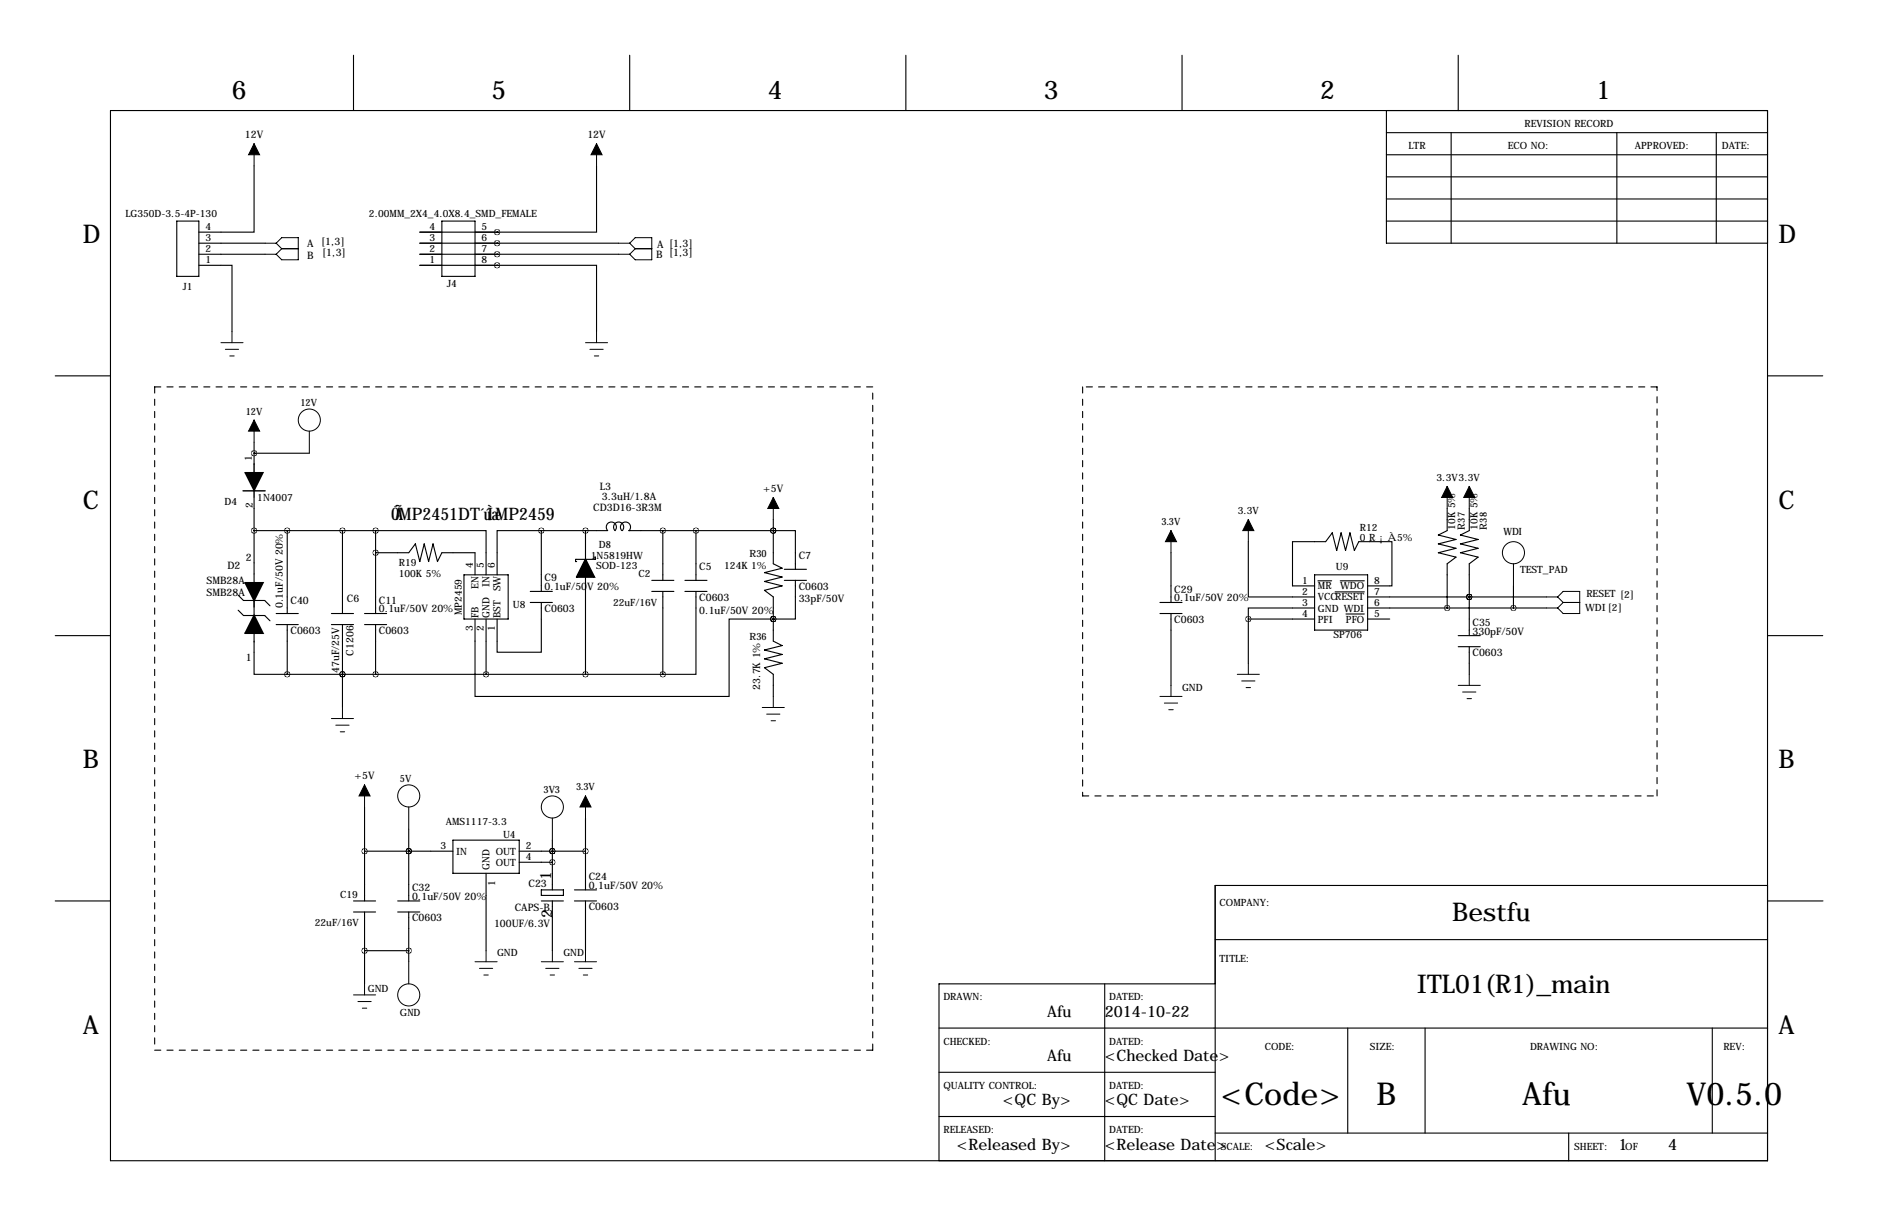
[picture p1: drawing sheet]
<svg xmlns="http://www.w3.org/2000/svg" width="432mm" height="279mm" viewBox="0 0 432 279" stroke-linecap="round" stroke-linejoin="round" font-family="sans-serif">
<g fill="none" stroke="#000" stroke-width=".25">
<path d="M81.3 12.7v12.7M144.8 12.7v12.7M208.3 12.7v12.7M271.8 12.7v12.7M335.3 12.7v12.7M25.4 25.4h381v241.3h-381zM58.4 38.1v15.2h-12.7M137.2 38.1v15.2h-22.9M318.8 30.5h87.6M318.8 35.6h87.6M318.8 25.4v30.5h87.6M333.7 30.5v25.4"/>
<path d="M371.8 30.5v25.4M394.6 30.5v25.4M40.6 50.8h5.1v12.7h-5.1zM45.7 55.9h15.3M45.7 58.4h15.3M96.5 55.9h45.7M96.5 58.4h45.7M96.5 53.3h17.8M101.6 50.8h7.6v12.7h-7.6zM114.3 53.3h.1M114.3 55.9h.1M114.3 58.4h.1"/>
<path d="M318.8 45.7h87.6M318.8 50.8h87.6M318.8 40.6h87.6M45.7 61h7.6v15.2M96.5 61h17.8M114.3 61h22.9v15.2M114.3 61h.1M12.7 86.4h12.7M406.4 86.4h12.7M58.4 104.1h.1M58.4 101.6v5.1M58.4 114.3v19.6"/>
<path d="M58.4 104.1h12.7M177.8 119.4v10.1l2 1.1-4 1 4 1-4 1 4 1-4 1 2 1.6v10.1l2 1-4 1.1 4 1-4 1 4 1-4 1 2 1.5v5.1M332.7 116.8v5.1l-2 1 4.1 1.1-4.1 1 4.1 1-4.1 1 4.1 1-2.1 1.5v10.2M337.8 116.8v5.1l-2 1 4.1 1.1-4.1 1 4.1 1-4.1 1 4.1 1-2.1 1.5v16.5M54.8 136.8l1.2 1.2h4.9l1.2 1.2M58.4 137.2v4.2M58.4 121.9h28M66 121.9v19.1M78.7 121.9v19.1M86.4 121.9h25.4v10.2M86.4 127h7.6l1.5-2 1 4 1-4 1.1 4 1-4 1 4 1-2h7.6v5.1M86.4 121.9v19.1"/>
<path d="M106.7 132.1h10.1v10.1h-10.1zM121.9 135.9h5.1M121.9 138.4h5.1M124.5 121.9h-10.2v10.2M124.5 138.4v11.5h-10.2v-7.7M124.5 121.9v14M124.5 121.9h15.2M134.6 121.9v7.6M134.6 132.1v22.8M136.7 128h.2v.5h-4.6v.5h.3M139.7 121.9a1.17 1.17 0 0 1 0-1.6 1.17 1.17 0 0 1 1.7 0 1.17 1.17 0 0 1 0 1.6 1.17 1.17 0 0 1 0-1.6 1.17 1.17 0 0 1 1.7 0 1.17 1.17 0 0 1 0 1.6M143 121.9a1.17 1.17 0 0 1 0-1.6 1.17 1.17 0 0 1 1.6 0 1.17 1.17 0 0 1 .1 1.6"/>
<path d="M144.5 121.9h33.3M149.9 133.3h5M149.9 135.9h5M152.4 121.9v11.4M152.4 135.9v19M157.5 133.3h5.1M157.5 135.9h5.1M160 135.9v19h-7.6M160 121.9v11.4M177.8 121.9h.1M177.8 121.9h5.1v8.9M180.3 130.8h5.1"/>
<path d="M180.3 133.3h5.1M182.9 133.3v8.9h-5.1M266.7 138.4h5.1M269.2 127v11.4M287 124.5v12.7h15.3M302.3 134.6h-5.1v-10.1h7.6l1.5-2.1 1 4.1 1.1-4.1 1 4.1 1-4.1 1 4.1 1-2h7.6v10.1h-5.5M302.3 139.7h-15.3v2.5M302.3 132.1h12.2v12.7h-12.2zM303 133.5h3.2M307 136h6.7M308.2 133.5h5.5M314.5 137.2h41.1"/>
<path d="M314.5 139.7h41.1M337.8 137.2h.1M348 134.6v5.1M12.7 146h12.7M54.8 140.2l1.2 1.2h4.9l1.2 1.2M58.4 145.5v9.4h7.6M63.5 141h5.1M63.5 143.5h5.1M66 143.5v11.4M66 154.9h86.4M76.2 141h5.1M76.2 143.5h5.1"/>
<path d="M78.7 154.9h.1M78.7 143.5v19.1M83.8 141h5.1M83.8 143.5h5.1M86.4 143.5v11.4M109.2 142.2v17.8h58.4v-17.8h10.2M111.8 142.2v12.7M177.8 142.2h.1M266.7 141h5.1M269.2 141v16.5M287 142.2h15.3M287 142.2v10.2"/>
<path d="M309.5 141.1h4.2M314.5 142.2h5M335.3 146h5.1M335.3 148.6h5.1M337.8 148.6v6.3M406.4 146h12.7M83.8 185.4v21.6M83.8 195.6h20.3M94 195.6h.1M94 190.5v16.5M104.1 193h15.3v7.7h-15.3zM119.4 195.6h15.2"/>
<path d="M119.4 198.1h7.6M127 195.6h.1M127 193v11.5M134.6 188v16.5M12.7 207h12.7M81.3 207h5.1M81.3 209.5h5.1M83.8 209.5v16.6M83.8 218.4h10.2M91.4 207h5.1M91.4 209.5h5.1M94 209.5v11.5"/>
<path d="M111.8 200.7v17.7M124.5 207h5M124.5 204.5h5v1.2h-5zM127 207v11.4M132.1 207h5.1M132.1 204.5h5.1M134.6 207v11.4M279.4 215.9h127M406.4 203.5h-127v63.2M406.5 207h12.7M215.9 236.2h190.5M254 226.1v40.6"/>
<path d="M279.4 226.1h-63.5v40.6M309.9 236.2v24.1M327.7 236.2v24.1M393.7 236.2v24.1M215.9 246.4h63.5M215.9 256.5h63.5M279.4 260.3h127M360.7 260.3v6.4"/>
</g>
<path d="M35.6 88.9v152.4M200.7 88.9h-165.1M248.9 88.9v94M381 88.9h-132.1M248.9 182.9h132.1M381 182.9v-94M35.6 241.3h165.1M200.7 241.3v-152.4" fill="none" stroke="#000" stroke-width=".25" stroke-dasharray="1.4 1.4"/>
<g fill="none" stroke="#000" stroke-width=".23">
<path d="M58.4 33v5.1M137.2 33v5.1M61 55.9h2.5M61 58.4h2.5M63.5 55.9l1.3 1.3M63.5 55.9l1.3-1.3h3.8v5.1h-3.8l-1.3-1.3M64.8 57.2h3.8M64.8 57.2l-1.3 1.2M142.2 55.9h2.6M142.2 58.4h2.6M144.8 55.9l1.2-1.3h3.9v5.1h-3.9l-1.2-1.3M144.8 55.9l1.2 1.3"/>
<path d="M146 57.2h3.9M146 57.2l-1.2 1.2M50.8 78.7h5.1M53.3 76.2v2.5M134.6 78.7h5.1M137.2 76.2v2.5M51.8 80.3h3.1M52.8 81.8h1M58.4 96.5v5.1M71.1 99.1v5M135.6 80.3h3.1M136.7 81.8h1"/>
<path d="M177.8 114.3v5.1M287 119.4v5.1M332.7 111.8v5M337.8 111.8v5M269.2 121.9v5.1M348 129.5v5.1M355.6 137.2h2.5M355.6 139.7h2.5M358.1 137.2l1.3 1.2M358.1 137.2l1.3-1.3h3.8v5.1h-3.8l-1.3-1.3M359.4 138.4h3.8M359.4 138.4l-1.3 1.3"/>
<path d="M269.2 157.5v2.5M284.5 154.9h5.1M285.5 156.5h3M286.5 158h1M287 152.4v2.5M335.3 157.5h5.1M336.3 159h3M337.8 154.9v2.6M76.2 165.1h5.1M77.2 166.6h3.1M78.2 168.1h1M78.7 162.6v2.5"/>
<path d="M175.3 162.6h5M176.3 164.1h3M177.3 165.6h1M177.8 160v2.6M266.7 160h5.1M267.7 161.5h3.1M268.7 163.1h1M337.3 160.5h1M83.8 180.3v5.1M94 185.4v5.1M127 188v5M134.6 182.9v5.1"/>
<path d="M111.8 218.4v2.6M127 218.4v2.6M134.6 218.4v2.6M81.3 228.6h5.1M82.3 230.1h3M83.3 231.6h1M83.8 226.1v2.5M94 221v5.1M109.2 221h5.1M110.2 222.5h3.1M111.3 224h1M124.5 221h5"/>
<path d="M125.5 222.5h3M126.5 224h1M132.1 221h5.1M133.1 222.5h3M134.1 224h1"/>
<circle cx="71.1" cy="96.5" r="2.54"/>
<circle cx="348" cy="127" r="2.54"/>
<circle cx="94" cy="182.9" r="2.54"/>
<circle cx="127" cy="185.4" r="2.54"/>
<circle cx="94" cy="228.6" r="2.54"/>
</g>
<path d="M56.4 133.9h4.1l-2.1 4.1zM134.6 128.5l2.1 4.1h-4.1zM58.4 141.4l2.1 4.1h-4.1z" fill="#000" stroke="#000" stroke-width=".38"/>
<path d="M56.4 108.6h4.1l-2.1 4.1z" fill="#000" stroke="#000" stroke-width=".33"/>
<path d="M55.9 112.8h5.1M58.4 106.6v2M58.4 112.7v1.5" fill="none" stroke="#000" stroke-width=".33"/>
<path d="M58.4 33l1.3 2.6h-2.6zM137.2 33l1.2 2.6h-2.5zM58.4 96.5l1.3 2.6h-2.6zM177.8 114.3l1.3 2.5h-2.6zM287 119.4l1.3 2.5h-2.5zM332.7 111.8l1.3 2.5h-2.5zM337.8 111.8l1.3 2.5h-2.6zM269.2 121.9l1.3 2.6h-2.5zM83.8 180.3l1.3 2.6h-2.6zM134.6 182.9l1.3 2.5h-2.6z" fill="#000" stroke="#000" stroke-width=".23"/>
<path d="M134.6 195.6a.05 .05 0 0 0 .1 0 .05 .05 0 0 0-.1 0zM93.9 195.6a.05 .05 0 0 0 .1 0 .05 .05 0 0 0-.1 0zM83.8 218.4a.05 .05 0 0 0 .1 0 .05 .05 0 0 0-.1 0zM83.8 195.6a.05 .05 0 0 0 .1 0 .05 .05 0 0 0-.1 0zM93.9 195.6a.05 .05 0 0 0 .1 0 .05 .05 0 0 0-.1 0zM93.9 218.4a.05 .05 0 0 0 .1 0 .05 .05 0 0 0-.1 0zM124.4 121.9a.05 .05 0 0 0 .1 0 .05 .05 0 0 0-.1 0zM111.7 154.9a.05 .05 0 0 0 .1 0 .05 .05 0 0 0-.1 0zM134.6 121.9a.05 .05 0 0 0 .1 0 .05 .05 0 0 0-.1 0zM134.6 154.9a.05 .05 0 0 0 .1 0 .05 .05 0 0 0-.1 0zM86.3 121.9a.05 .05 0 0 0 .1 0 .05 .05 0 0 0-.1 0zM160 121.9a.05 .05 0 0 0 .1 0 .05 .05 0 0 0-.1 0zM86.3 127a.05 .05 0 0 0 .1 0 .05 .05 0 0 0-.1 0zM86.3 154.9a.05 .05 0 0 0 .1 0 .05 .05 0 0 0-.1 0zM78.7 121.9a.05 .05 0 0 0 .1 0 .05 .05 0 0 0-.1 0zM78.7 154.9a.05 .05 0 0 0 .1 0 .05 .05 0 0 0-.1 0zM78.7 154.9a.05 .05 0 0 0 .1 0 .05 .05 0 0 0-.1 0zM58.4 121.9a.05 .05 0 0 0 .1 0 .05 .05 0 0 0-.1 0zM337.8 137.2a.05 .05 0 0 0 .1 0 .05 .05 0 0 0-.1 0zM287 142.2a.05 .05 0 0 0 .1 0 .05 .05 0 0 0-.1 0zM332.7 139.7a.05 .05 0 0 0 .1 0 .05 .05 0 0 0-.1 0zM337.8 137.2a.05 .05 0 0 0 .1 0 .05 .05 0 0 0-.1 0zM347.9 139.7a.05 .05 0 0 0 .1 0 .05 .05 0 0 0-.1 0zM66 154.9a.05 .05 0 0 0 .1 0 .05 .05 0 0 0-.1 0zM66 121.9a.05 .05 0 0 0 .1 0 .05 .05 0 0 0-.1 0zM58.4 104.1a.05 .05 0 0 0 .1 0 .05 .05 0 0 0-.1 0z" fill="#000" stroke="#000" stroke-width="1.3"/>
<g font-size="7.3">
<text x="280.7" y="254">&lt;Code&gt;</text>
<text x="316.5" y="254">B</text>
<text x="350" y="254">Afu</text>
<text x="387.8" y="254">V0.5.0</text>
</g>
<g font-size="5.9">
<text x="53.3" y="22.9">6</text>
<text x="113" y="22.9">5</text>
<text x="176.5" y="22.9">4</text>
<text x="240" y="22.9">3</text>
<text x="303.5" y="22.9">2</text>
<text x="367" y="22.9">1</text>
<text x="19" y="55.9">D</text>
<text x="408.9" y="55.9">D</text>
<text x="19" y="116.8">C</text>
<text x="408.9" y="116.8">C</text>
<text x="19" y="176.5">B</text>
<text x="408.9" y="176.5">B</text>
<text x="333.9" y="211.6">Bestfu</text>
<text x="325.7" y="228.1">ITL01(R1)_main</text>
<text x="19" y="237.5">A</text>
<text x="408.9" y="237.5">A</text>
</g>
<text font-size="4" x="89.9" y="119.4">ÓÃMP2451DT´úÌæMP2459</text>
<g font-size="3.6">
<text x="126.7" y="202.2" transform="rotate(-90 126.7 202.2)">1</text>
<text x="127" y="210.8" transform="rotate(-90 127 210.8)">2</text>
<text x="240.8" y="233.7">Afu</text>
<text x="254" y="233.7">2014-10-22</text>
<text x="240.8" y="243.8">Afu</text>
<text x="254" y="243.8">&lt;Checked Date&gt;</text>
<text x="230.6" y="254">&lt;QC By&gt;</text>
<text x="254" y="254">&lt;QC Date&gt;</text>
<text x="220" y="264.2">&lt;Released By&gt;</text>
<text x="254" y="264.2">&lt;Release Date&gt;</text>
<text x="290.8" y="264.2">&lt;Scale&gt;</text>
<text x="372.1" y="264.2">1</text>
<text x="383.5" y="264.2">4</text>
</g>
<g font-size="2.4">
<text x="56.3" y="31.8">12V</text>
<text x="135.1" y="31.8">12V</text>
<text x="70.6" y="56.6">A</text>
<text x="70.6" y="59.4">B</text>
<text x="73.8" y="56.3">[1,3]</text>
<text x="74.1" y="58.8">[1,3]</text>
<text x="150.9" y="59.2">B [1,3]</text>
<text x="151.1" y="56.9">A [1,3]</text>
<text x="137.9" y="112.5">L3</text>
<text x="175.5" y="113">+5V</text>
<text x="136.4" y="117.5">CD3D16-3R3M</text>
<text x="138.4" y="114.9">3.3uH/1.8A</text>
<text x="52.3" y="130.7">D2</text>
<text x="56.6" y="129">2</text>
<text x="160.8" y="131.1">C5</text>
<text x="183.6" y="128.5">C7</text>
<text x="47.5" y="136.9">SMB28A</text>
<text x="47.5" y="134.1">SMB28A</text>
<text x="125.2" y="133.6">C9</text>
<text x="125.2" y="135.6">0.1uF/50V 20%</text>
<text x="183.6" y="135.5">C0603</text>
<text x="270" y="136.1">C29</text>
<text x="65" y="139.7" transform="rotate(-90 65 139.7)">0.1uF/50V 20%</text>
<text x="66.8" y="138.7">C40</text>
<text x="79.8" y="138.4">C6</text>
<text x="87.1" y="138.7">C11</text>
<text x="87.1" y="140.7">0.1uF/50V 20%</text>
<text x="125.2" y="140.6">C0603</text>
<text x="160.8" y="141">0.1uF/50V 20%</text>
<text x="160.8" y="138.1">C0603</text>
<text x="183.6" y="138.4">33pF/50V</text>
<text x="270" y="138.2">0.1uF/50V 20%</text>
<text x="270" y="143.1">C0603</text>
<text x="338.6" y="143.8">C35</text>
<text x="66.8" y="145.7">C0603</text>
<text x="87.1" y="145.7">C0603</text>
<text x="338.6" y="145.8">330pF/50V</text>
<text x="56.6" y="151.9">1</text>
<text x="78" y="154.7" transform="rotate(-90 78 154.7)">47uF/25V</text>
<text x="81.3" y="150.6" transform="rotate(-90 81.3 150.6)">C1206</text>
<text x="338.6" y="150.8">C0603</text>
<text x="174.8" y="158.5" transform="rotate(-90 174.8 158.5)">23.7K 1%</text>
<text x="81.5" y="179.1">+5V</text>
<text x="121.5" y="203.8">C23</text>
<text x="135.4" y="202.2">C24</text>
<text x="94.7" y="204.7">C32</text>
<text x="94.7" y="206.8">0.1uF/50V 20%</text>
<text x="118.3" y="209.3">CAPS-B</text>
<text x="135.4" y="204.2">0.1uF/50V 20%</text>
<text x="135.4" y="209.2">C0603</text>
<text x="94.7" y="211.7">C0603</text>
<text x="113.6" y="213">100UF/6.3V</text>
</g>
<g font-size="2.3">
<text x="350.5" y="29.2">REVISION RECORD</text>
<text x="323.8" y="34.3">LTR</text>
<text x="346.7" y="34.3">ECO NO:</text>
<text x="375.9" y="34.3">APPROVED:</text>
<text x="395.9" y="34.3">DATE:</text>
<text x="28.8" y="49.8">LG350D-3.5-4P-130</text>
<text x="47.2" y="52.8">4</text>
<text x="84.8" y="49.8">2.00MM_2X4_4.0X8.4_SMD_FEMALE</text>
<text x="98.8" y="52.8">4</text>
<text x="110.7" y="52.8">5</text>
<text x="47.2" y="57.9">2</text>
<text x="47.2" y="55.4">3</text>
<text x="98.8" y="57.9">2</text>
<text x="98.8" y="55.4">3</text>
<text x="110.7" y="55.4">6</text>
<text x="110.7" y="57.9">7</text>
<text x="47.2" y="60.5">1</text>
<text x="98.8" y="60.5">1</text>
<text x="110.7" y="60.5">8</text>
<text x="42.1" y="66.6">J1</text>
<text x="102.8" y="66">J4</text>
<text x="56.5" y="95.2">12V</text>
<text x="69.1" y="93.2">12V</text>
<text x="57.9" y="105.9" transform="rotate(-90 57.9 105.9)">1</text>
<text x="330.3" y="110.5">3.3V3.3V</text>
<text x="51.6" y="116.1">D4</text>
<text x="58.2" y="116.6" transform="rotate(-90 58.2 116.6)">2</text>
<text x="59.2" y="115.2">1N4007</text>
<text x="284.6" y="118.1">3.3V</text>
<text x="137.7" y="126">D8</text>
<text x="267.1" y="120.7">3.3V</text>
<text x="312.7" y="121.9">R12</text>
<text x="312.7" y="124.2">0 R ¡À5%</text>
<text x="334.6" y="121.7" transform="rotate(-90 334.6 121.7)">10K 5%</text>
<text x="336.8" y="121.7" transform="rotate(-90 336.8 121.7)">R37</text>
<text x="339.7" y="121.7" transform="rotate(-90 339.7 121.7)">10K 5%</text>
<text x="341.9" y="121.7" transform="rotate(-90 341.9 121.7)">R38</text>
<text x="345.7" y="122.9">WDI</text>
<text x="91.7" y="130">R19</text>
<text x="108.7" y="130.6" transform="rotate(-90 108.7 130.6)">4</text>
<text x="111.3" y="130.6" transform="rotate(-90 111.3 130.6)">5</text>
<text x="113.8" y="130.6" transform="rotate(-90 113.8 130.6)">6</text>
<text x="135.8" y="128.5">1N5819HW</text>
<text x="137.1" y="130.8">SOD-123</text>
<text x="166.5" y="130.6">124K 1%</text>
<text x="172.3" y="128">R30</text>
<text x="307.2" y="131.1">U9</text>
<text x="349.5" y="131.7">TEST_PAD</text>
<text x="91.7" y="132.6">100K 5%</text>
<text x="110" y="135.2" transform="rotate(-90 110 135.2)">EN</text>
<text x="112.6" y="134.8" transform="rotate(-90 112.6 134.8)">IN</text>
<text x="115.1" y="135.9" transform="rotate(-90 115.1 135.9)">SW</text>
<text x="146.8" y="132.6">C2</text>
<text x="299.4" y="134.1">1</text>
<text x="299.4" y="136.7">2</text>
<text x="303" y="135.4">MR</text>
<text x="303" y="138">VCCRESET</text>
<text x="308.2" y="135.4">WDO</text>
<text x="316" y="136.7">7</text>
<text x="316" y="134.1">8</text>
<text x="364.7" y="137.2">RESET [2]</text>
<text x="106.2" y="141.3" transform="rotate(-90 106.2 141.3)">MP2459</text>
<text x="110" y="142" transform="rotate(-90 110 142)">FB</text>
<text x="112.6" y="142" transform="rotate(-90 112.6 142)">GND</text>
<text x="115.1" y="142" transform="rotate(-90 115.1 142)">BST</text>
<text x="117.9" y="139.8">U8</text>
<text x="141" y="139.2">22uF/16V</text>
<text x="299.4" y="139.2">3</text>
<text x="299.4" y="141.7">4</text>
<text x="303" y="140.5">GND WDI</text>
<text x="303" y="143">PFI</text>
<text x="309.5" y="143">PFO</text>
<text x="316" y="141.7">5</text>
<text x="316" y="139.2">6</text>
<text x="364.5" y="140.5">WDI [2]</text>
<text x="108.7" y="145.1" transform="rotate(-90 108.7 145.1)">3</text>
<text x="111.3" y="145.1" transform="rotate(-90 111.3 145.1)">2</text>
<text x="113.8" y="145.1" transform="rotate(-90 113.8 145.1)">1</text>
<text x="172.3" y="147.1">R36</text>
<text x="306.6" y="146.6">SP706</text>
<text x="271.8" y="158.8">GND</text>
<text x="91.9" y="179.6">5V</text>
<text x="125" y="182.1">3V3</text>
<text x="132.4" y="181.6">3.3V</text>
<text x="102.5" y="189.6">AMS1117-3.3</text>
<text x="101.3" y="195.1">3</text>
<text x="104.9" y="196.4">IN</text>
<text x="114" y="196.4">OUT</text>
<text x="115.7" y="192.5">U4</text>
<text x="120.9" y="195.1">2</text>
<text x="120.9" y="197.6">4</text>
<text x="112.6" y="199.9" transform="rotate(-90 112.6 199.9)">GND</text>
<text x="113.9" y="203.5" transform="rotate(-90 113.9 203.5)">1</text>
<text x="114" y="198.9">OUT</text>
<text x="78.2" y="206.2">C19</text>
<text x="280.4" y="208.3">COMPANY:</text>
<text x="72.4" y="212.9">22uF/16V</text>
<text x="114.3" y="219.7">GND</text>
<text x="129.5" y="219.7">GND</text>
<text x="280.4" y="221">TITLE:</text>
<text x="84.6" y="227.8">GND</text>
<text x="91.9" y="233.4">GND</text>
<text x="216.9" y="229.9">DRAWN:</text>
<text x="255" y="229.9">DATED:</text>
<text x="216.9" y="240">CHECKED:</text>
<text x="255" y="240">DATED:</text>
<text x="290.8" y="241.3">CODE:</text>
<text x="315" y="241.3">SIZE:</text>
<text x="351.8" y="241.3">DRAWING NO:</text>
<text x="396.2" y="241.3">REV:</text>
<text x="216.9" y="250.2">QUALITY CONTROL:</text>
<text x="255" y="250.2">DATED:</text>
<text x="216.9" y="260.3">RELEASED:</text>
<text x="255" y="260.3">DATED:</text>
<text x="280.7" y="264.2">SCALE:</text>
<text x="361.9" y="264.2">SHEET:</text>
<text x="373.7" y="264.2">OF</text>
</g>
</svg>
